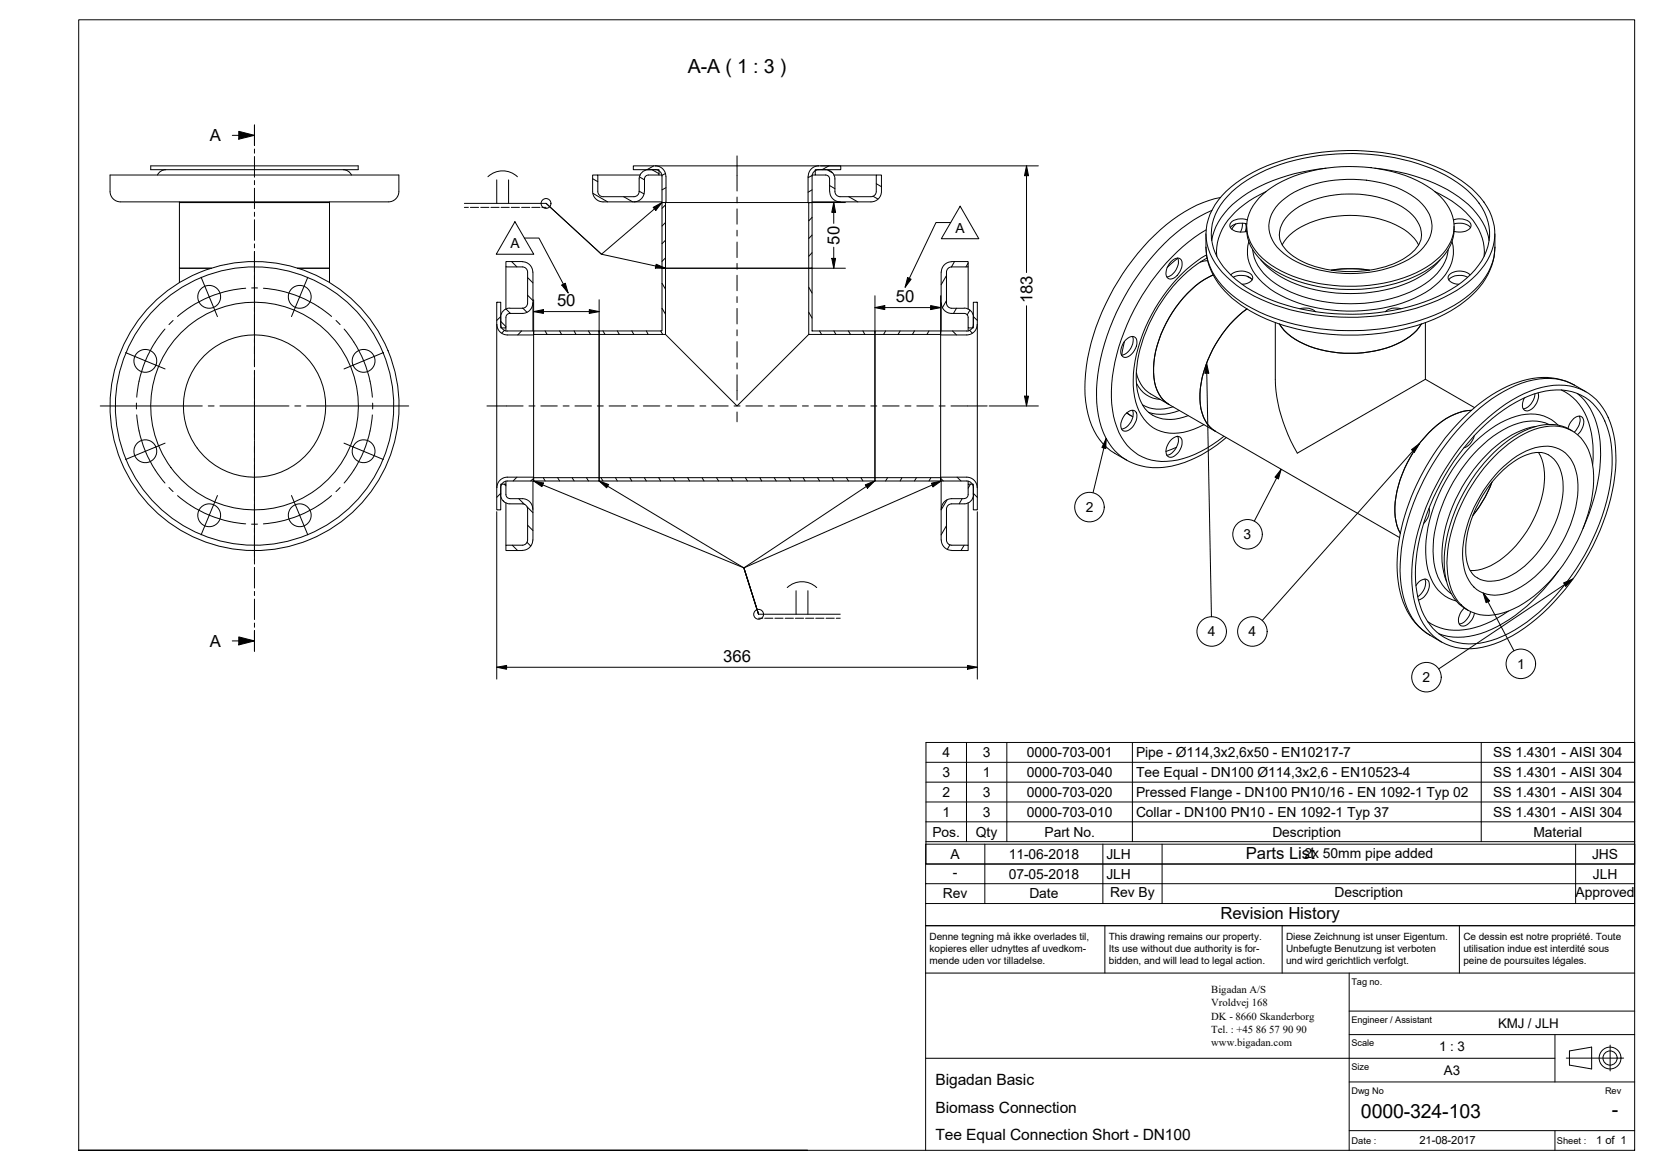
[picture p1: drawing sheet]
<svg xmlns="http://www.w3.org/2000/svg" width="420mm" height="297mm" viewBox="0 0 420 297" stroke-linecap="round" stroke-linejoin="round" font-family="sans-serif">
<!-- layer: Hatch -->
<g fill="none" stroke="#000" stroke-width=".25">
<path d="M150.5 45.4l1.3 .7M150.5 49.1l3.8 2.2M158.3 49.9l2.3 1.4M162.3 48.5l1.2 .7M162.4 44.9l1.2 .8M165.5 43.1l1.8 1M166 42.1l-1.7 1M168.9 44.1l-.9 .5M169 56.5l-.9 .9M169 52l-.9 .9M169.1 51.3l-.2 .1M169.1 47.7l-1 .5"/>
<path d="M205.4 51.4l-.1 .2M206.2 48.2l-1.1 .6M206.2 59.7l-.9 .9M206.2 55.2l-.9 .9M206.2 44.5l-1.1 .6M210.2 43.2l1.1 .7M210.4 42.1l-1.7 1M210.6 47.1l1.4 .8M215.5 49.9l2.3 1.4M221.6 49.8l1.3 .7M222.5 46.6l1.3 .8M126.2 76.7l-.1 .2"/>
<path d="M128.5 78.5l1.1 1.1M129.9 66.4l1.3 1.4M132.7 78.2l1.1 1.1M133.9 75l1.4 1.3M133.9 70.5l1.4 1.3M168.1 78.3l.9 1.5M168.1 71.9l.9 1.5M169 65.5l-.9 .9M169 61l-.9 .9M205.3 79.3l.9 1.5M205.3 72.9l.9 1.5M206.2 64.2l-.9 .9"/>
<path d="M240.3 70l-1.4 2.3M240.3 76.3l-1 1.8M242.3 66.4l-.7 1.4M242.8 78.3l-.7 1.3M245.8 66.8l-.6 1M246.2 78.8l-.7 1.2M248 76.7l.1 .2M127.1 80.4l-1 1M127.1 81.6l1.3 1.3M128.1 83.8l-.7 .8M132.4 84l-1 1M138.4 84l.5 .9"/>
<path d="M142.1 84l.5 .9M145.8 84l.4 .9M149.4 84l.5 .9M153.1 84l.5 .9M156.7 84l.5 .9M160.4 84l.5 .9M164.1 84l.4 .9M167.7 84l.5 .9M208.1 84l.5 .9M211.7 84l.5 .9M215.4 84l.5 .9M219.1 84l.4 .9"/>
<path d="M224.8 84l-.5 .9M228.5 84l-.5 .9M232.2 84l-.6 .9M235.8 84l-.5 .9M241.8 84l1 1M246.1 83.8l.7 .8M247.1 80.4l1 1M127.1 125.3l-1 1M127.7 127.1l.2 .2M128 122.9l.4 .4M130 138.4l1.4 1.4M131.2 121.1l-.9 1"/>
<path d="M131.7 126.6l1.5 1.5M133.8 137.7l.9 .9M133.8 128.7l1.5 1.5M133.9 133.3l1.4 1.4M135.5 121.4l-.8 .7M137.9 121.3l.5 .8M141.6 121.3l.5 .8M145.2 121.3l.6 .8M148.9 121.3l.5 .8M152.6 121.3l.5 .8M156.3 121.3l.4 .8M159.9 121.3l.5 .8"/>
<path d="M163.6 121.3l.5 .8M167.2 121.3l.5 .8M170.9 121.3l.5 .8M174.6 121.3l.4 .8M178.2 121.3l.5 .8M181.9 121.3l.5 .8M185.5 121.3l.6 .8M189.2 121.3l.5 .8M192.9 121.3l.5 .8M196.6 121.3l.5 .8M200.2 121.3l.5 .8M203.9 121.3l.5 .8"/>
<path d="M207.6 121.3l.5 .8M211.2 121.3l.5 .8M214.9 121.3l.5 .8M218.6 121.3l.5 .8M225.3 121.3l-.5 .8M229 121.3l-.5 .8M232.7 121.3l-.5 .8M236.3 121.3l-.5 .8M238.8 121.4l.7 .7M240.3 133.5l-1.4 2.3M240.4 126.9l-1.5 2.5M241.2 138.3l-.7 1.2"/>
<path d="M243 121.1l1 1M244.3 126.6l-.8 1.3M244.8 138.4l-.8 1.4M246.4 122.9l-.6 1M247.1 125.3l1 1"/>
</g>
<!-- layer: Visible -->
<g fill="none" stroke="#000" stroke-width=".25">
<path d="M27.9 48.6v-4.2h73.4v4.2M27.9 48.6a2.65 2.65 0 0 0 2.7 2.7h68M38.3 42.1h52.6v1h-52.6zM42.1 43.1l-1.3 .3-.8 1M45.6 51.4v16.7h8.1h-8.1v3.6M45.6 51.4h38.1M45.6 51.3v.1M83.7 51.3v20.4M87.1 43.1l1.3 .3 .8 1M101.3 48.6a2.65 2.65 0 0 1-2.7 2.7M150.5 48.6v-4.2h1.3v4.2M150.5 48.6a2.65 2.65 0 0 0 2.6 2.7"/>
<path d="M151.8 48.6a1.33 1.33 0 0 0 1.3 1.3M151.8 44.4h10.7M153.1 51.3h15M162.3 45.4v3.2M162.3 48.6a1.33 1.33 0 0 1-1.4 1.3h-7.8M162.3 45.4a2.35 2.35 0 0 1 2.3-2.3h2.7v1.3h-2.7a1 1 0 0 0-1 1M163.6 48.6a2.65 2.65 0 0 1-2.7 2.7M163.6 45.4v3.2M166.4 42.1a2.65 2.65 0 0 1 2.6 2.7M166.4 42.1h47v1h-5.6M166.4 42.1h-5.6v1h5.6a1.67 1.67 0 0 1 1.7 1.7v6.6h1v-6.6M167.3 44.4h.7"/>
<path d="M168.1 51.4h.9v16.7h-.9zM169.1 51.4h36M205.3 51.4h.9v16.7h-.9zM206.2 44.4h.8M207.8 43.1a1.67 1.67 0 0 0-1.6 1.7v6.6h-1.1v-6.6M207.8 42.1a2.65 2.65 0 0 0-2.6 2.7M210.6 45.4a1 1 0 0 0-1-1h-2.6v-1.3h2.6a2.35 2.35 0 0 1 2.4 2.3M210.6 45.4v3.2M210.7 48.6a2.65 2.65 0 0 0 2.6 2.7M211.7 44.4h10.8M212 48.6a1.33 1.33 0 0 0 1.3 1.3M212 45.4v3.2"/>
<path d="M222.5 48.6a1.33 1.33 0 0 1-1.4 1.3h-7.8M222.5 48.6v-4.2h1.3v4.2M223.8 48.6a2.65 2.65 0 0 1-2.7 2.7h-14.9M306.2 59.4a17.6 17.6 0 0 0 3 12.5 32.9 32.9 0 0 0 18.4 11.2 57.6 57.6 0 0 0 37.9-2.7 26 26 0 0 0 12.2-10.7l.5-1.1a17.9 17.9 0 0 0 1.3-9.2M309.8 50.2a35.6 35.6 0 0 0-18.2 11 59.8 59.8 0 0 0-16 33.7 25.6 25.6 0 0 0 2.8 15.7 18.1 18.1 0 0 0 8.9 6.9 19 19 0 0 0 15.9-1.1 34.9 34.9 0 0 0 8.1-5.3M311.3 48.6a39.5 39.5 0 0 1 20.1-9.3 57.7 57.7 0 0 1 36.7 4.7 22.5 22.5 0 0 1 10.6 10.9 13.8 13.8 0 0 1-3.8 14.7 38.4 38.4 0 0 1-19.6 9.7 59.2 59.2 0 0 1-35.2-3.3 25.7 25.7 0 0 1-12.3-10.3 13.4 13.4 0 0 1 2.4-16zM312.8 48.7a39.2 39.2 0 0 1 20.1-8.9 56.1 56.1 0 0 1 32.4 3.9 23.5 23.5 0 0 1 11.6 10.2 13 13 0 0 1-2.4 14.6 35 35 0 0 1-18.6 9.8 56.3 56.3 0 0 1-36.4-3.6 22.4 22.4 0 0 1-11-10.5 12.9 12.9 0 0 1 3.2-14.4zM313.7 56.8l-1 1.4M315.4 56.7l-.1 1.3-.4 .9M316.2 56.8l.2 1.1-.3 .9M316.5 57.5a11.5 11.5 0 0 0 5 9.8 36.8 36.8 0 0 0 24.1 6.1 34.8 34.8 0 0 0 18.6-6.1 11.6 11.6 0 0 0 4.9-9.8M316.5 56.8a4 4 0 0 0-4.1 1"/>
<path d="M316.7 55.8a3.8 3.8 0 0 0-4.4 1 1.51 1.51 0 0 0 1.3 1.9l1.1 .2 1.8-.2M319.7 50.2a29.6 29.6 0 0 1 17.3-7.5 40.7 40.7 0 0 1 24.1 3.8 13.8 13.8 0 0 1 8 10.5 12 12 0 0 1-5.7 10 37.7 37.7 0 0 1-24.9 5.5 31.6 31.6 0 0 1-18-6.9 10.3 10.3 0 0 1-3.4-11.4 12.5 12.5 0 0 1 2.6-4zM324.8 59.7a8.5 8.5 0 0 0 5.4 6.5 30 30 0 0 0 26-.4 8.7 8.7 0 0 0 4.6-5.4l.1-.7M369 55.8a3.8 3.8 0 0 1 4.4 1 1.51 1.51 0 0 1-1.3 1.9l-1.2 .2-1.8-.2M369.1 56.8a4 4 0 0 1 4.2 1M75.5 68.1h8.2M128.4 67.8v10.7M129.4 79.6a.99 .99 0 0 0-1 1M129.4 78.2a2.35 2.35 0 0 0-2.3 2.4M129.5 79.6h3.1M129.5 78.3h3.1M132.6 67.8a1.33 1.33 0 0 1 1.3 1.3"/>
<path d="M132.6 66.4a2.65 2.65 0 0 1 2.7 2.7M132.6 66.4h-4.2v1.4h4.2M133.9 69.1v7.8a1.33 1.33 0 0 1-1.3 1.4M135.3 76.9a2.65 2.65 0 0 1-2.7 2.7M135.3 69.1v14.9M169 68.1h36.3M205.3 68.1h.9v15.9h15.9v.9h-16.8zM238.9 69.1v14.9M239 76.9a2.65 2.65 0 0 0 2.6 2.7h3.2a1 1 0 0 1 1 1M240.3 69.1v7.8a1.33 1.33 0 0 0 1.3 1.4h3.2M241.6 66.4h4.2v1.4h-4.2a1.33 1.33 0 0 0-1.3 1.3M241.6 66.4a2.65 2.65 0 0 0-2.6 2.7"/>
<path d="M244.8 78.2a2.35 2.35 0 0 1 2.3 2.4M245.8 67.8v10.7M297.3 66.4l.4-.3a1.37 1.37 0 0 1 2.4 .3 4.1 4.1 0 0 1-2.9 4.5 1.52 1.52 0 0 1-1.1-2.4zM299 65.5a3.9 3.9 0 0 1-2.8 4.8M306.5 65.5a36.4 36.4 0 0 0-15.7 18.9 25.9 25.9 0 0 0-1.7 16.3 8.3 8.3 0 0 0 3.5 4.7M308 69.8a27.2 27.2 0 0 0-12.6 13.7 22.2 22.2 0 0 0-2 14.6 7.9 7.9 0 0 0 3.4 4.6M312.5 69.8a3.8 3.8 0 0 1 5.5 .4 1.59 1.59 0 0 1-1.5 1.8l-1.2 .2M313.1 70.4a4 4 0 0 1 4.8 .7M316.6 78.4a29.6 29.6 0 0 0-12 23 9.4 9.4 0 0 0 4 8.1M316.6 70.1l1 .6M325.5 62.2a15 15 0 0 1 9.8-6.6 28.4 28.4 0 0 1 21.2 2.7 11.2 11.2 0 0 1 3.6 3.9M330 78.4a4 4 0 0 1 4 .7"/>
<path d="M338 68.6l4.1-.4 2.8 .1 2.8 .3M355.7 78.4a3.9 3.9 0 0 0-4 .7M372.6 70.4a4 4 0 0 0-4.8 .7M373.2 69.8a3.9 3.9 0 0 0-5.5 .4 2.19 2.19 0 0 0 2.6 2M126.2 82.4a2.65 2.65 0 0 0 2.6 2.6h6.7v-1l-6.7 .1a1.67 1.67 0 0 1-1.7-1.7v-5.7h-1v52.7h1v-5.6M127.1 80.6v2.7h1.3v-2.7M128.4 83.3v.7M135.5 84h16.6v.9h-16.6zM135.5 85v36.1M152.1 84h16v-15.9h.9v16.8h-16.9zM152.1 84.9v36.4M169 84.9l18.1 18.2 18.2-18.2"/>
<path d="M222.1 84h16.7v.9h-16.7zM222.1 84.9v36.4M238.8 84l6.6 .1a1.67 1.67 0 0 0 1.7-1.7v-5.7h1v5.7a2.65 2.65 0 0 1-2.7 2.6h-6.6zM238.8 85v36.1M245.8 80.6v2.7h1.3v-2.7M245.8 83.3v.7M248.1 82.4v47h-1v-5.6M285.9 86.2a1.65 1.65 0 0 1 2.6-.2 4 4 0 0 1-2.9 4.7 1.64 1.64 0 0 1-.9-2.4l.5-1.1zM287.5 85.4a3.9 3.9 0 0 1-2.8 4.8M288.5 97.3a7 7 0 0 0 6.1 4.1M292.1 100l63.2 36.5M323.8 81.9v14.4a39.9 39.9 0 0 0 5.6 18.7l32.5-18.7"/>
<path d="M324.8 82.2a17.3 17.3 0 0 0 11.8 6.9 29.5 29.5 0 0 0 20.3-3 11.6 11.6 0 0 0 3.9-3.9M361.9 81.9v14.4M361.9 96.3l12.5 7.2M389.7 100a4.1 4.1 0 0 1-3 3.8M390.5 99.7a4.1 4.1 0 0 1-2.7 4.6 1.45 1.45 0 0 1-1.2-2.2l.4-1.1M402.6 99.5a17.6 17.6 0 0 0-12.3-3.6 31.9 31.9 0 0 0-17.7 9.2 57.8 57.8 0 0 0-17.8 35.3 25.1 25.1 0 0 0 3.8 16.9l.8 .9a19.8 19.8 0 0 0 6.6 4.8M285.6 105.3l.4-.4a1.49 1.49 0 0 1 2.5-.1 3.9 3.9 0 0 1-3 4.7 1.69 1.69 0 0 1-.8-2.6zM286 104.8l1.2 .8M286.1 104.8l1.5 1M287.5 104.2a3.9 3.9 0 0 1-2.8 4.8M297.2 111.8l.4-.4a1.36 1.36 0 0 1 1.7-.6 1.36 1.36 0 0 1 .8 1.6 4 4 0 0 1-2.8 3.7 1.31 1.31 0 0 1-1.3-1.6l.2-1.1zM298.7 113.6l-2.7 1"/>
<path d="M299 110.8a3.9 3.9 0 0 1-2.8 4.8M373.5 104.2a16.6 16.6 0 0 0-10.8 5.7 29.8 29.8 0 0 0-8.6 20.1 12.4 12.4 0 0 0 1.4 5.4M374.3 110.6a4 4 0 0 1-2.7 3.1M374.7 108.9a37.1 37.1 0 0 1 16.8-10.6 13.6 13.6 0 0 1 15.4 5.2 24.3 24.3 0 0 1 3.3 15.4 58.8 58.8 0 0 1-23.1 40.5 25.3 25.3 0 0 1-15 5.3 13.4 13.4 0 0 1-12.5-10.2 36.8 36.8 0 0 1 1-21.6 61.8 61.8 0 0 1 14.1-24zM375.8 109a34.3 34.3 0 0 1 16.5-9.7 13 13 0 0 1 15.6 8.9 32.8 32.8 0 0 1 0 19 57.7 57.7 0 0 1-20.3 30.7 25.1 25.1 0 0 1-14.7 5.6 12.9 12.9 0 0 1-12.4-9.9 35.5 35.5 0 0 1 1.1-21.3 59.8 59.8 0 0 1 14.2-23.3zM379.3 116a23.8 23.8 0 0 1 14.1-7.8 9.6 9.6 0 0 1 10.2 7.1 26.1 26.1 0 0 1-1 16.8 40.8 40.8 0 0 1-17 21.8 14.6 14.6 0 0 1-11 1.9 10.3 10.3 0 0 1-6.9-8.6 31.6 31.6 0 0 1 3.3-19.2 44.2 44.2 0 0 1 8.3-12zM390.6 114.8a15.2 15.2 0 0 1 .7 11.8 28.3 28.3 0 0 1-12.8 17 10.8 10.8 0 0 1-5.2 1.3M393.1 115.5a7.4 7.4 0 0 0-7.1 .6 29.5 29.5 0 0 0-13.6 20.4 11.6 11.6 0 0 0 1.5 9.3l1.2 .9M398.1 108.8a4.1 4.1 0 0 1 2.7-3.2 1.26 1.26 0 0 1 1.3 1.7l-.5 1.7-1.1 1.3M399.1 109.4a11.5 11.5 0 0 0-10.9-.5 36.2 36.2 0 0 0-17.4 17.7 34 34 0 0 0-3.9 19.2 11.5 11.5 0 0 0 5.9 9.2M400.9 105.6a3.9 3.9 0 0 1-1.2 4.1M126.2 123.8a2.65 2.65 0 0 1 2.6-2.7h6.7v1h-6.7a1.67 1.67 0 0 0-1.7 1.7"/>
<path d="M127.1 125.6a2.35 2.35 0 0 0 2.3 2.3M127.1 125.6v-2.7h1.3v2.7M128.4 122.2v.7M128.4 127.7v10.7M128.4 125.6a.99 .99 0 0 0 1 1M129.5 127.9h3.1M129.5 126.6h3.1M132.6 126.6a2.65 2.65 0 0 1 2.7 2.7M132.6 127.9a1.33 1.33 0 0 1 1.3 1.4M132.6 138.4h-4.2v1.4h4.2M133.9 129.3v7.8a1.33 1.33 0 0 1-1.3 1.3M135.3 137.1a2.65 2.65 0 0 1-2.7 2.6"/>
<path d="M135.3 122.1v15M135.5 121.3h16.6v.8h-16.6zM152.1 121.3h70v.8h-70zM222.1 121.3h16.7v.8h-16.7zM238.9 122.1l.1 15a2.65 2.65 0 0 0 2.6 2.6l4.2 .1v-1.4h-4.2a1.33 1.33 0 0 1-1.3-1.3v-7.8M244.8 126.6h-3.2a2.65 2.65 0 0 0-2.6 2.7M245.8 125.6v-2.7h1.3v2.7M245.8 122.2v.7M245.8 127.7v10.7M245.8 125.6a.99 .99 0 0 1-1 1M247.1 123.8a1.67 1.67 0 0 0-1.7-1.7h-6.6v-1h6.6a2.65 2.65 0 0 1 2.7 2.7M247.1 125.6a2.35 2.35 0 0 1-2.3 2.3h-3.2a1.33 1.33 0 0 0-1.3 1.4"/>
<path d="M362.8 129.1a4.2 4.2 0 0 1-1.4 3.8M378.8 122.4l-1.8 3.8-3.1 4.6M359.5 148.7a2.5 2.5 0 0 1 2.7-1.6 2.68 2.68 0 0 1 0 3.6l-.8 1-1.3 .6M361.7 147a4 4 0 0 1-1.8 4.5M371.7 154.4a3.7 3.7 0 0 0-1.1 4.3 1.62 1.62 0 0 0 2.3-.5l.8-.9 .6-1.6M373.3 155.3a4 4 0 0 1-2.8 3.1"/>
<circle cx="53.1" cy="75.4" r="2.9"/>
<circle cx="76.1" cy="75.4" r="2.9"/>
<circle cx="36.9" cy="91.6" r="2.9"/>
<circle cx="92.3" cy="91.6" r="2.9"/>
<circle cx="36.9" cy="114.6" r="2.9"/>
<circle cx="64.6" cy="103.1" r="36.7"/>
<circle cx="64.6" cy="103.1" r="35.3"/>
<circle cx="64.6" cy="103.1" r="18.1"/>
<circle cx="64.6" cy="103.1" r="26.4"/>
<circle cx="92.3" cy="114.6" r="2.9"/>
<circle cx="53.1" cy="130.8" r="2.9"/>
<circle cx="76.1" cy="130.8" r="2.9"/>
</g>
<!-- layer: Visible Narrow -->
<g fill="none" stroke="#000" stroke-width=".25">
<path d="M306.2 58.4a51.9 51.9 0 0 0-20.8 25.9 38.2 38.2 0 0 0-2.7 21.4 13.9 13.9 0 0 0 8.5 10.8 18.5 18.5 0 0 0 15.1-2.7l4.4-3M307.7 53.4a47.5 47.5 0 0 0-20.1 18.3 54.8 54.8 0 0 0-9.2 28.8 19.7 19.7 0 0 0 5.5 14.8l2.1 1.5M321.4 48.6a23.1 23.1 0 0 0-11.1 9.6 12.1 12.1 0 0 0-1.4 6.9M324.6 51.8a24.9 24.9 0 0 1 17.4-6.3 27.6 27.6 0 0 1 18.2 5.5 8 8 0 0 1 2.4 10 16.7 16.7 0 0 1-10.3 7.1 32.7 32.7 0 0 1-24.3-2.2 10.8 10.8 0 0 1-5.8-7.7 8.1 8.1 0 0 1 2.4-6.4zM324.8 59.7a8.2 8.2 0 0 1 4-6.6 27.7 27.7 0 0 1 23.5-2.3 13.6 13.6 0 0 1 8 6.3l.3 .8 .3 1.8M336.6 42.7a45.6 45.6 0 0 0-21.3 7.3 17.2 17.2 0 0 0-7.7 11.1M349 42.7a45.6 45.6 0 0 1 21.3 7.3 17.2 17.2 0 0 1 7.7 11.1M364.2 48.6a23.1 23.1 0 0 1 11.2 9.6 12.1 12.1 0 0 1 1.4 6.9M299 65.6l-2.7 2.3M306.2 62.8a15.8 15.8 0 0 0 6.2 11.8 43.4 43.4 0 0 0 22.9 8.9 56.7 56.7 0 0 0 32.3-5.1 22.6 22.6 0 0 0 10.9-10.6 11.9 11.9 0 0 0 1-5M306.3 64.7a40.9 40.9 0 0 0-17.3 23.6 24.2 24.2 0 0 0 .2 16.1 9.5 9.5 0 0 0 11.3 5.4l2.5-.8 2.6-1.2M306.6 66.2l-1.9 .3"/>
<path d="M316.9 70.2v.1M317 61.3a10.1 10.1 0 0 0 3.4 10.4 29.1 29.1 0 0 0 16 6.8 38.9 38.9 0 0 0 26.7-5.1 11.8 11.8 0 0 0 5.8-11l-.3-1.1M318 63.4a12.9 12.9 0 0 0 7 9.4 38.8 38.8 0 0 0 31.5 1.9 17.7 17.7 0 0 0 10.3-8.2l.4-1 .5-2.1M320.1 66a25.3 25.3 0 0 0 15.6 7.9 39.4 39.4 0 0 0 23.6-3l1.3-.7a17.9 17.9 0 0 0 5-4.2M285.5 86.7l-.7 3.5M288.5 94.6a8.1 8.1 0 0 0 3.6 5.4M396.4 99a14.1 14.1 0 0 1 7.6 11.1l.4 3-.1 5M399.7 97.8a16 16 0 0 0-13.4-.5 45.3 45.3 0 0 0-20.4 17.1 57.1 57.1 0 0 0-10.4 28.8 23.2 23.2 0 0 0 3.7 14.7 14.3 14.3 0 0 0 3.9 3.4M400.4 99.9a17.8 17.8 0 0 1 5.9 13.9 46.4 46.4 0 0 1-4.4 20.4M290 102.8a9.2 9.2 0 0 0 7.8 .5M292.6 105.4a10.4 10.4 0 0 0 9.1 .1M299.4 104.2a11.1 11.1 0 0 1-7.9 .5"/>
<path d="M380.6 119.5a18.6 18.6 0 0 1 11.3-6.2 7.6 7.6 0 0 1 8.1 6.2 24.9 24.9 0 0 1-2.6 16.7 29.5 29.5 0 0 1-13.5 13.9 8.5 8.5 0 0 1-10.4-1.8 15.3 15.3 0 0 1-1.8-11.9 35.4 35.4 0 0 1 8.9-16.9zM390 108.3a22.1 22.1 0 0 0-12.4 7 38.9 38.9 0 0 0-11.5 25.9l.2 2.8 .9 3.6M393.1 115.5a8.6 8.6 0 0 1 3.7 7.9 27.9 27.9 0 0 1-13 22.6 9 9 0 0 1-8.7 .7M393.2 107.8a12.6 12.6 0 0 0-11.6 1.3 37.8 37.8 0 0 0-15.7 19.7 26.1 26.1 0 0 0-1.3 16.5 10.3 10.3 0 0 0 3.8 5.4M395.5 107.9a10.1 10.1 0 0 0-10.6-2.2 30.6 30.6 0 0 0-15 11.8 39.1 39.1 0 0 0-8 22.8 13.2 13.2 0 0 0 4.9 11l2.9 1.3M382.9 155.1a22.4 22.4 0 0 1-15 4.8 12.8 12.8 0 0 1-5.5-2.1M395.6 144.9a43.2 43.2 0 0 1-18.4 15.5 16.7 16.7 0 0 1-11.9 .5"/>
</g>
<!-- layer: Section Line -->
<g fill="none" stroke="#000" stroke-width=".25">
<path d="M59 34.4h5.6M60.6 33.3l4 1.1-4 .9zM64.6 31.7v5.2M64.6 37.8v1.1M64.6 39.7v5.3M64.6 45.8v1.1M64.6 47.8v5.2M64.6 53.9v1M64.6 55.8v5.2M64.6 61.9v1M64.6 63.8v5.2M64.6 69.9v1.1"/>
<path d="M64.6 71.9v5.2M64.6 78v1M64.6 79.9v5.2M64.6 86v1M64.6 87.9v5.2M64.6 94v1M64.6 95.9v5.2M64.6 102v1.1M64.6 104v5.2M64.6 110.1v1M64.6 112v5.2M64.6 118.1v1"/>
<path d="M64.6 120v5.2M64.6 126.1v1.1M64.6 128v5.3M64.6 134.1v1.1M64.6 136v5.3M64.6 142.1v1.1M64.6 144v5.3M64.6 150.1v1.1M64.6 152.1v5.2M64.6 158.2v1M59 162.7h5.6M60.6 161.7l4 1-4 1z"/>
<path d="M64.6 160.1v5.2"/>
</g>
<g fill="#000">
<path d="M60.6 33.3l4 1.1-4 .9z" fill-rule="evenodd"/>
<path d="M60.6 161.7l4 1-4 1z" fill-rule="evenodd"/>
</g>
<!-- layer: Symbol -->
<g fill="none" stroke="#000" stroke-width=".25">
<path d="M117.9 52.6h1M117.9 51.6h20.7M119.4 52.6h2.1M122 52.6h2.1M123.9 44.9a5.4 5.4 0 0 1 7.5 0M124.6 52.6h2.1M126.1 45.7v5.9M127.2 52.6h2.1M129.1 45.7v5.9M129.8 52.6h2.1M130.7 56.3l4.8 8.2h-9.5zM132.4 52.6h2.1"/>
<path d="M135 52.6h2.1M137.6 52.6h1M138.6 51.6l14.1 12.9 16.3 3.6M165.8 52.6l2.3-1.2-1.6 2zM168.1 51.4l-15.4 13.1-14.1-12.9M241.3 56.5h-3.7l-7.8 16.4M243.8 52.4l4.7 8.2h-9.5zM133.1 60.4h3.7l7.4 14M142.6 72.4l.9-.5 .7 2.5zM166.6 67.1l2.4 1h-2.6zM230.4 70.5l.9 .4-1.5 2zM306.3 92.2l.6 2.5-1 .1z"/>
<path d="M306.3 92.2l1.3 64.4M280.8 111.3l-.1 2.6-1-.3zM280.8 111.3l-3.3 13.8M325.2 119.2l-.6 2.4-.9-.5zM325.2 119.2l-6.8 13.1M358.4 114.2l2-1.6-1.3 2.2zM360.4 112.6l-39.9 44.9M135.5 122.1l2.5 .5-.4 1zM135.5 122.1l53.3 22.1 3.8 11.7M152.1 122.1l2.4 .9-.5 .9zM152.1 122.1l36.7 22.1 3.8 11.7M219.7 123.1l2.3-1-1.8 1.8z"/>
<path d="M222 122.1l-33.2 22.1 3.8 11.7M236.5 122.7l2.4-.6-2 1.5zM238.9 122.1l-50.1 22.1 3.8 11.7M192.6 157h1M192.6 155.9h20.7M194.1 157h2.1M196.7 157h2.1M199.3 157h2.1M199.9 149.2a5.4 5.4 0 0 1 7.5 0M201.9 157h2.1M202.1 150v5.9M204.5 157h2.1"/>
<path d="M205.1 150v5.9M207.1 157h2.1M209.7 157h2.1M212.3 157h1M376.6 150.6l1.6 2-.9 .4zM376.6 150.6l7.7 14.6M397 148l2.3-1-1.8 1.8zM399.3 147l-34 22.8M235.1 193.5h179.9M235.1 198.6h179.9M245.4 188.5v25.2M255.6 188.5v25.2"/>
<path d="M287.5 188.5v25.2M376 188.5v25.2M235 219.4h180M235.1 208.6h179.9v-20.1h-179.9v25.2M235.1 213.7v5.7h179.9v-5.7M235.1 203.6h179.9M250 214.3v15.1M280 214.3v15.1M295 214.3v15.1M400 214.3v15.1M415 208.6v5.1h-179.9M235 229.4v5.6h180v-5.6"/>
<path d="M235 224.4v5h180M415 224.4h-180v-10.1h180v15.1"/>
<circle cx="138.6" cy="51.7" r="1.25"/>
<circle cx="276.6" cy="128.7" r="3.7"/>
<circle cx="316.7" cy="135.6" r="3.7"/>
<circle cx="192.6" cy="156" r="1.25"/>
<circle cx="307.6" cy="160.3" r="3.7"/>
<circle cx="317.9" cy="160.3" r="3.7"/>
<circle cx="362.1" cy="171.9" r="3.7"/>
<circle cx="386.1" cy="168.5" r="3.7"/>
</g>
<!-- layer: Border -->
<path d="M20 5h395v287h-395zM205 292h-185h185" fill="none" stroke="#000" stroke-width=".25"/>
<!-- layer: Title -->
<g fill="none" stroke="#000" stroke-width=".25">
<path d="M280.5 235v12M325.5 235v12M370.5 235v12M415 235h-180v57M235 247h180M342.5 256.7h72.5M342.5 247v45M235 268.7h159.8M342.5 274.7h72.5M342.5 262.7h72.5M394.8 262.7v12M397.6 268.6h14.6"/>
<path d="M398.4 266.8l5.7-1v5.6l-5.7-1zM408.8 265.3v6.6M342.5 287h72.5M394.8 287v5"/>
<circle cx="408.7" cy="268.6" r="2.77"/>
<circle cx="408.7" cy="268.6" r="1.8"/>
</g>
<!-- layer: Dimension -->
<g fill="none" stroke="#000" stroke-width=".25">
<path d="M205.7 51.4h8.9M208.3 42.1h55.3M211.7 51.4l.4 2.5h-.9zM211.7 51.4v5.3M260.6 42.1l.5 2.5h-1zM260.6 42.1v27.1M135.5 79.1l2.5-.5v1zM135.5 79.1h16.6M135.5 76.1v8.4M149.6 78.6l2.5 .5-2.5 .5zM152.1 76.1v8.3M205.8 68.1h8.8"/>
<path d="M211.2 65.6h.9l-.4 2.5zM211.7 62.8v5.3M222.1 78.1l2.5-.5v1zM222.1 78.1h16.7M222.1 75.1v9.3M236.3 77.6l2.5 .5-2.5 .5zM238.8 75.1v9.4M260.6 77.6v25.5M251.1 103.1h12.5M260.1 100.6h1l-.5 2.5zM126.1 129.9v42.5M248.1 129.9v42.5"/>
<path d="M126.1 169.4l2.5-.5v1zM126.1 169.4h122M245.6 168.9l2.5 .5-2.5 .5z"/>
</g>
<g fill="#000">
<path d="M211.7 51.4l.4 2.5h-.9z" fill-rule="evenodd"/>
<path d="M260.6 42.1l.5 2.5h-1z" fill-rule="evenodd"/>
<path d="M135.5 79.1l2.5-.5v1z" fill-rule="evenodd"/>
<path d="M149.6 78.6l2.5 .5-2.5 .5z" fill-rule="evenodd"/>
<path d="M211.2 65.6h.9l-.4 2.5z" fill-rule="evenodd"/>
<path d="M222.1 78.1l2.5-.5v1z" fill-rule="evenodd"/>
<path d="M236.3 77.6l2.5 .5-2.5 .5z" fill-rule="evenodd"/>
<path d="M260.1 100.6h1l-.5 2.5z" fill-rule="evenodd"/>
<path d="M126.1 169.4l2.5-.5v1z" fill-rule="evenodd"/>
<path d="M245.6 168.9l2.5 .5-2.5 .5z" fill-rule="evenodd"/>
</g>
<!-- layer: Centerline -->
<g fill="none" stroke="#000" stroke-width=".25">
<path d="M187.1 39.6v8.9M187.1 50v1.5M187.1 53v3.9M187.1 58.4v1.5M62.4 73.2a30 30 0 0 0-17.3 7.1M63.9 73.1h1.5M66.9 73.2a30 30 0 0 1 17.3 7.2M187.1 61.5v3.9M187.1 66.9v1.5M187.1 69.9v3.9M187.1 75.3v1.5M187.1 78.3v3.9"/>
<path d="M41.9 83.5a30 30 0 0 0-7.2 17.3M44 81.4l-1.1 1M85.3 81.4l1.1 1M87.4 83.5a30 30 0 0 1 7.1 17.3M187.1 83.7v1.5M187.1 86.7v4M187.1 92.1v1.6M187.1 95.2v6.4M34.6 102.3v1.5M34.7 105.3a30 30 0 0 0 7.2 17.3M94.5 105.3a30 30 0 0 1-7.1 17.4M94.6 102.3v1.5"/>
<path d="M123.6 103.1h9.2M134.3 103.1h1.5M137.3 103.1h4.2M143 103.1h1.5M146 103.1h4.2M151.6 103.1h1.6M154.6 103.1h4.2M160.3 103.1h1.5M163.3 103.1h4.2M169 103.1h1.5M172 103.1h4.2M177.7 103.1h1.5"/>
<path d="M180.7 103.1h4.2M186.4 103.1h1.5M187.1 104.6v2.5M189.4 103.1h4.1M195 103.1h1.6M198 103.1h4.2M203.7 103.1h1.5M206.7 103.1h4.2M212.4 103.1h1.5M215.4 103.1h4.2M221.1 103.1h1.5M224.1 103.1h4.2"/>
<path d="M229.7 103.1h1.6M232.7 103.1h4.2M238.4 103.1h1.5M241.4 103.1h9.2M42.9 123.8l1 1M45.1 125.8a30 30 0 0 0 17.3 7.2M63.9 133.1h1.5M84.2 125.8a30 30 0 0 1-17.3 7.2M86.4 123.8l-1.1 1"/>
</g>
<!-- layer: Symbol -->
<g fill="#000">
<path d="M165.8 52.6l2.3-1.2-1.6 2z" fill-rule="evenodd"/>
<path d="M142.6 72.4l.9-.5 .7 2.5z" fill-rule="evenodd"/>
<path d="M166.6 67.1l2.4 1h-2.6z" fill-rule="evenodd"/>
<path d="M230.4 70.5l.9 .4-1.5 2z" fill-rule="evenodd"/>
<path d="M306.3 92.2l.6 2.5-1 .1z" fill-rule="evenodd"/>
<path d="M280.8 111.3l-.1 2.6-1-.3z" fill-rule="evenodd"/>
<path d="M358.4 114.2l2-1.6-1.3 2.2z" fill-rule="evenodd"/>
<path d="M135.5 122.1l2.5 .5-.4 1z" fill-rule="evenodd"/>
<path d="M152.1 122.1l2.4 .9-.5 .9z" fill-rule="evenodd"/>
<path d="M219.7 123.1l2.3-1-1.8 1.8z" fill-rule="evenodd"/>
<path d="M236.5 122.7l2.4-.6-2 1.5z" fill-rule="evenodd"/>
<path d="M325.2 119.2l-.6 2.4-.9-.5z" fill-rule="evenodd"/>
<path d="M376.6 150.6l1.6 2-.9 .4z" fill-rule="evenodd"/>
<path d="M397 148l2.3-1-1.8 1.8z" fill-rule="evenodd"/>
</g>
<!-- layer: Center Mark -->
<g fill="none" stroke="#000" stroke-width=".25">
<path d="M51.1 70.4l4.1 10M64.6 63.9v25.9M78.1 70.4l-4.1 10M31.9 89.5l10 4.2M64.6 91.3v1.5M64.6 94.3v17.5M97.3 89.5l-10 4.2M25.4 103.1h26M41.9 112.5l-10 4.2M52.9 103.1h1.5M55.8 103.1h17.6M64.6 113.4v1.4"/>
<path d="M64.6 116.3v26M74.8 103.1h1.6M77.9 103.1h25.9M87.3 112.5l10 4.2M55.2 125.8l-4.1 10M74 125.8l4.1 10"/>
</g>
<g font-size="5">
<text x="174.6" y="18.6">A-A ( 1 : 3 )</text>
<text x="345.5" y="283.7">0000-324-103</text>
<text x="409.2" y="283.3">-</text>
</g>
<g font-size="4.2">
<text x="53.3" y="35.8">A</text>
<text x="213.1" y="62.1" transform="rotate(-90 213.1 62.1)">50</text>
<text x="141.4" y="77.6">50</text>
<text x="227.5" y="76.7">50</text>
<text x="262.1" y="76.9" transform="rotate(-90 262.1 76.9)">183</text>
<text x="53.3" y="164.2">A</text>
<text x="183.6" y="168">366</text>
<text x="316.3" y="218">Parts List</text>
<text x="309.9" y="233.3">Revision History</text>
</g>
<g font-size="3.9">
<text x="237.5" y="275.5">Bigadan Basic</text>
<text x="237.5" y="282.5">Biomass Connection</text>
<text x="237.5" y="289.5">Tee Equal Connection Short - DN100</text>
</g>
<g font-size="3.5">
<text x="242.6" y="59.1">A</text>
<text x="129.6" y="63.1">A</text>
<text x="275.6" y="130">2</text>
<text x="315.7" y="136.9">3</text>
<text x="306.6" y="161.6">4</text>
<text x="317" y="161.6">4</text>
<text x="361.1" y="173.2">2</text>
<text x="385.1" y="169.8">1</text>
<text x="239.3" y="192.3">4</text>
<text x="239.3" y="197.3">3</text>
<text x="249.5" y="192.3">3</text>
<text x="249.5" y="197.3">1</text>
<text x="260.7" y="192.3">0000-703-001</text>
<text x="260.7" y="197.3">0000-703-040</text>
<text x="288.4" y="192.3">Pipe - Ø114,3x2,6x50 - EN10217-7</text>
<text x="288.4" y="197.3">Tee Equal - DN100 Ø114,3x2,6 - EN10523-4</text>
<text x="379.1" y="192.3">SS 1.4301 - AISI 304</text>
<text x="379.1" y="197.3">SS 1.4301 - AISI 304</text>
<text x="239.3" y="202.3">2</text>
<text x="249.5" y="202.3">3</text>
<text x="260.7" y="202.3">0000-703-020</text>
<text x="288.4" y="202.4">Pressed Flange - DN100 PN10/16 - EN 1092-1 Typ 02</text>
<text x="379.1" y="202.4">SS 1.4301 - AISI 304</text>
<text x="239.3" y="207.4">1</text>
<text x="249.5" y="207.4">3</text>
<text x="260.7" y="207.4">0000-703-010</text>
<text x="288.4" y="207.4">Collar - DN100 PN10 - EN 1092-1 Typ 37</text>
<text x="379.1" y="207.4">SS 1.4301 - AISI 304</text>
<text x="236.7" y="212.4">Pos.</text>
<text x="247.8" y="212.4">Qty</text>
<text x="265.2" y="212.4">Part No.</text>
<text x="323" y="212.4">Description</text>
<text x="389.3" y="212.4">Material</text>
<text x="241.3" y="218.1">A</text>
<text x="256.1" y="218.1">11-06-2018</text>
<text x="280.9" y="218.1">JLH</text>
<text x="331.2" y="217.7">2x 50mm pipe added</text>
<text x="404.2" y="218.1">JHS</text>
<text x="241.9" y="222.7">-</text>
<text x="256.1" y="223.1">07-05-2018</text>
<text x="280.9" y="223.1">JLH</text>
<text x="281.9" y="227.7">Rev By</text>
<text x="338.8" y="227.8">Description</text>
<text x="400" y="227.8">Approved</text>
<text x="404.4" y="223.1">JLH</text>
<text x="239.4" y="228.1">Rev</text>
<text x="261.3" y="228.1">Date</text>
</g>
<g font-size="3.4">
<text x="380.3" y="260.9">KMJ / JLH</text>
<text x="365.4" y="266.9">1 : 3</text>
<text x="366.6" y="272.9">A3</text>
</g>
<g font-size="2.8">
<text x="360.3" y="290.5">21-08-2017</text>
<text x="405.3" y="290.5">1 of 1</text>
</g>
<g font-size="2.7">
<text x="307.5" y="252">Bigadan A/S</text>
<text x="307.5" y="255.5">Vroldvej 168</text>
<text x="307.5" y="262.3">Tel. : +45</text>
<text x="307.5" y="258.9">DK - 8660 Skanderborg</text>
<text x="318.9" y="262.3">86</text>
<text x="322.2" y="262.3">57</text>
<text x="325.7" y="262.3">90</text>
<text x="329.1" y="262.3">90</text>
<text x="307.5" y="265.7">www.bigadan.com</text>
</g>
<g font-size="2.5">
<text x="236" y="238.5">Denne tegning må ikke overlades til,</text>
<text x="281.5" y="238.5">This drawing remains our property.</text>
<text x="326.5" y="238.5">Diese Zeichnung ist unser Eigentum.</text>
<text x="371.5" y="238.5">Ce dessin est notre propriété. Toute</text>
<text x="236" y="241.6">kopieres eller udnyttes af uvedkom-</text>
<text x="236" y="244.8">mende uden vor tilladelse.</text>
<text x="281.5" y="244.8">bidden, and will lead to legal action.</text>
<text x="281.5" y="241.6">Its use without due authority is for-</text>
<text x="326.5" y="241.6">Unbefugte Benutzung ist verboten</text>
<text x="326.5" y="244.8">und wird gerichtlich verfolgt.</text>
<text x="371.5" y="241.6">utilisation indue est interdité sous</text>
<text x="371.5" y="244.8">peine de poursuites légales.</text>
</g>
<g font-size="2.4">
<text x="343.1" y="290.4">Date :</text>
<text x="395.2" y="290.4">Sheet :</text>
</g>
<g font-size="2.3">
<text x="343.1" y="250">Tag no.</text>
<text x="343.1" y="259.7">Engineer / Assistant</text>
<text x="343.1" y="265.7">Scale</text>
<text x="343.1" y="271.7">Size</text>
<text x="343.1" y="277.7">Dwg No</text>
<text x="407.5" y="277.7">Rev</text>
</g>
</svg>
